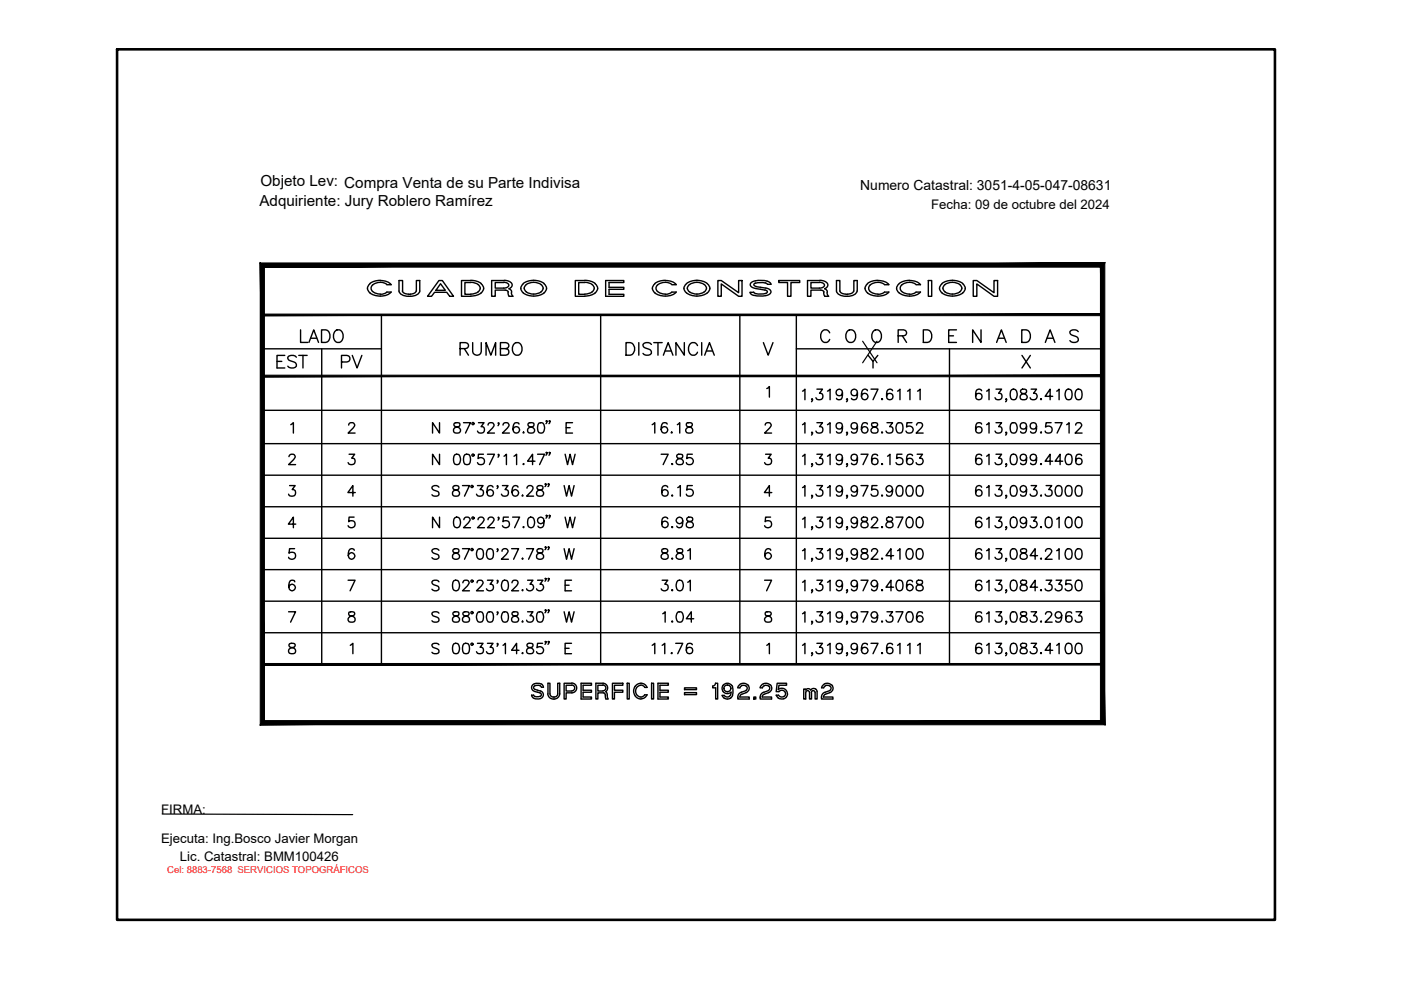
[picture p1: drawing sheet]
<svg xmlns="http://www.w3.org/2000/svg" width="297mm" height="210mm" viewBox="0 0 297 210" stroke-linecap="round" stroke-linejoin="round" font-family="sans-serif">
<!-- layer: 0 -->
<path d="M24.8 10.5h245.5v184.5h-245.5z" fill="none" stroke="#000" stroke-width=".55"/>
<!-- layer: CVL_CUADCON_TIT -->
<path d="M182.9 72.3l3 4.6M185.9 72.3l-3 4.6M34.4 172.6l40.4 .1" fill="none" stroke="#000" stroke-width=".25"/>
<!-- layer: CVL_CUADCON -->
<g fill="#000" stroke="#000" stroke-width=".21">
<path d="M55.2 55.8l.9 .8 178.1-.8zM56.1 56.6l178.1-.8-.9 .8zM233.3 56.6l.9 97.1v-97.9zM233.3 56.6l.9 97.1-.9-.9zM55.2 153.7h179l-.9-.9zM56.1 152.8h177.2l-178.1 .9zM55.2 55.8v97.9l.9-.9zM55.2 55.8l.9 .8v96.2z"/>
<path d="M55.6 66.6v.3l178.2-.3zM55.6 66.9l178.2-.3v.3z"/>
<path d="M55.6 79.5v.4l178.2-.4zM55.6 79.9l178.2-.4v.4z"/>
<path d="M55.6 140.7v.3l178.2-.3zM55.6 141l178.2-.3v.3z"/>
</g>
<!-- layer: CVL_CUADCON_TIT -->
<g fill="none" stroke="#000" stroke-width=".3">
<path d="M161.9 72.6l1 2.7 1-2.7M184.1 75.4l1 1.2v1.4M186.1 75.4l-1 1.2M216.7 75.4l1.8 2.6M218.5 75.4l-1.8 2.6M112.7 147.4h.4M113.1 147.4l.3 .3M113.3 146.6l1.2 .3M113.5 146.2l.5 .1a1.1 1.1 0 0 1 1.2 1 1.32 1.32 0 0 1-1.2 .9 1.32 1.32 0 0 1-1.3-.8M114.5 146.9l.3 .3-.2 .4M114.5 145.4l.3 .3M114.5 145.4l-.6-.1a.62 .62 0 0 0-.8 .5l.3 .4"/>
<path d="M114.6 147.6l-.6 .1-.6-.1M114.7 145a1.24 1.24 0 0 0-1.3-.1 1.24 1.24 0 0 0-.6 1.1l.5 .6M114.7 145l.3 .2 .2 .5M114.8 145.7h.4M116.1 147.1a1.28 1.28 0 0 0 1.3 1.1 1.28 1.28 0 0 0 1.3-1.1v-2.2h-.4v2.2M116.2 147.1v-2.2h.4v2.2M116.6 147.1a.84 .84 0 0 0 .8 .7 .84 .84 0 0 0 .9-.7M121.2 145.2a.61 .61 0 0 1 .6 .7 .61 .61 0 0 1-.6 .6M121.2 144.8a1.04 1.04 0 0 1 1.1 1.1 1.04 1.04 0 0 1-1.1 1M121.3 145.3h-1.3v1.2h1.3M121.3 144.9h-1.7v3.3h.4v-1.3h1.3M123.2 144.9h2.2v.4h-1.8v1h1.8v.5h-1.8v1h1.8v.4h-2.2z"/>
<path d="M127.8 145.2a.61 .61 0 0 1 .7 .7 .61 .61 0 0 1-.7 .6M127.8 145.3h-1v1.2h1M128 146.9l.3 .2 .2 1.1M128 146.9h-1.2v1.3h-.5v-3.3h1.6a1 1 0 0 1 .9 .7 1 1 0 0 1-.4 1.1l.3 .4 .2 1.1h-.4M129.9 144.9h2.2v.4h-1.8v1h1.8v.5h-1.8v1.4h-.4zM133 144.9h.4v3.3h-.4zM134.9 147.2a.98 .98 0 0 0 1.8 .1h.5M135.9 145.3a1.26 1.26 0 0 0-1 1.9M135.9 145.2l.5 .2 .3 .3M136.7 145.8h.5M137.2 145.7a1.53 1.53 0 0 0-2.1-.6 1.53 1.53 0 0 0-.6 2.2 1.5 1.5 0 0 0 1.4 .9M137.2 147.3a1.33 1.33 0 0 1-1.3 .9"/>
<path d="M138.1 144.9h.5v3.3h-.5zM139.5 144.9h2.2v.4h-1.8v1h1.8v.5h-1.8v1h1.8v.4h-2.2zM145.1 145.8h2.6v.4h-2.6zM145.1 146.9h2.6v.4h-2.6zM151.7 144.8l-.2 .5-.4 .2M151.7 144.9h.5v3.3h-.5v-2.4h-.6v-.3M153.1 147.4l.4 .6 .7 .2M153.1 147.4h.5M153.3 146.6a1.16 1.16 0 0 0 1.7 .2l-.2 .6M153.5 146a.71 .71 0 0 0 .8 .6M153.5 145.9v.1M153.5 147.4a.83 .83 0 0 0 1.1 .3"/>
<path d="M154.2 145.2a.7 .7 0 0 0-.7 .7M154.2 145.3h.1M154.3 145.2a.7 .7 0 0 1 .7 .7M154.8 147.4l-.2 .3M154.9 148l-.7 .2M155 146a.7 .7 0 0 1-.7 .6M155 145.9v.1M155.1 145.3a1.11 1.11 0 0 0-1.5-.3 1.11 1.11 0 0 0-.3 1.6M155.2 145.3l.1 .3M155.3 145.7a2.37 2.37 0 0 1-.4 2.3M158.2 146.4a1.82 1.82 0 0 0-1.7 1l-.1 .8h2.4v-.4h-1.9l.1-.5 1.2-.4M158.2 145.5l.2 .5-.3 .4"/>
<path d="M158.5 145.2a1.25 1.25 0 0 0-2.1 .6h.5l.2-.3 .4-.2 .7 .2M158.5 145.2a.99 .99 0 0 1-.3 1.6M159.8 147.8h.4v.4h-.4zM161.9 146.8a1.21 1.21 0 0 0-.7 1.4h2.4v-.4h-2l.4-.6M162.9 146.4l-.9 .4M163 146.9l-1 .3M163 145.5l-.7-.2-.4 .2-.2 .3h-.5M163 145.5l.2 .5-.3 .4M163.3 145.2a1.27 1.27 0 0 0-2.1 .6M163.3 145.2a.99 .99 0 0 1-.3 1.6M164.6 147.4h.4M164.6 147.4l.4 .6"/>
<path d="M165 146.2a1.16 1.16 0 0 1 1.3-.2 1.16 1.16 0 0 1 .6 1.1M165 146.2l.2-.9h1.6v-.4h-2l-.2 1.7h.6a.77 .77 0 0 1 1.1 0 .77 .77 0 0 1-.1 1.2 .77 .77 0 0 1-1.1-.4M167 147.1a1.23 1.23 0 0 1-2 .9M170.8 146.8a.4 .4 0 0 1 .4-.4 .4 .4 0 0 1 .4 .4M171.6 146.9v1.3h.5v-1.3M172 146.8a.4 .4 0 0 1 .4-.4 .4 .4 0 0 1 .4 .4M173.2 146.6a.72 .72 0 0 0-.5-.6 .72 .72 0 0 0-.8 .3l-.5-.3-.6 .3v-.2h-.4v2.1h.4v-1.3M173.2 146.6v1.6h-.4v-1.3M174.9 145a1.29 1.29 0 0 1 1.4 .2M174.9 145l-.4 .3-.3 .5h.5l.1-.3 .5-.2 .7 .2M175.9 146.4a1.82 1.82 0 0 0-1.7 1v.8h2.4v-.4h-2l.2-.5 1.2-.4M176 145.5l.2 .5-.3 .4"/>
<path d="M176.3 145.2a.99 .99 0 0 1-.3 1.6"/>
</g>
<!-- layer: CVL_CUADCON_LIN -->
<g fill="none" stroke="#000" stroke-width=".3">
<path d="M55.6 74h25.3M68.2 74v66.8M80.9 66.8v74M127.4 66.8v74M156.9 66.8v74M168.8 74h65M168.8 66.8v74M201.3 74v66.8M55.6 87h178.2M55.6 94.1h178.2M55.6 100.8h178.2M55.6 107.4h178.2"/>
<path d="M55.6 114.1h178.2M55.6 120.8h178.2M55.6 127.5h178.2M55.6 134.2h178.2M55.6 140.8h178.2"/>
</g>
<!-- layer: CVL_CUADCON_TX -->
<g fill="none" stroke="#000" stroke-width=".3">
<path d="M61.3 96.8l.1-.3a.77 .77 0 0 1 1-.1 .51 .51 0 0 1 .1 .8l-1.3 1.3h1.5M61.7 90l.5-.4v2.2M73.9 90.1l.1-.3a.77 .77 0 0 1 1-.1 .51 .51 0 0 1 .1 .8l-1.3 1.3h1.5M74 96.3h1.2l-.6 .9a.7 .7 0 0 1 .7 .8 .7 .7 0 0 1-.9 .5l-.4-.1-.2-.3M93.2 89.6v2.2l-1.5-2.2v2.2M93.2 96.3v2.2l-1.5-2.2v2.2M96.4 89.7a.45 .45 0 0 0 .2 .8 .81 .81 0 0 1 .9 .3 .81 .81 0 0 1-.1 .9 .91 .91 0 0 1-1.2-.3 .84 .84 0 0 1 1-.9 .5 .5 0 0 0 .2-.8zM96.4 96.4a.74 .74 0 0 1 1.1 .3 1.11 1.11 0 0 1-.7 1.8 .98 .98 0 0 1-.6-1.3zM98.3 89.6h1.5l-1.1 2.2M98.6 96.4a.8 .8 0 0 1 1.1 .3 2.02 2.02 0 0 1-.2 1.7 .8 .8 0 0 1-1.1-.3 2.02 2.02 0 0 1 .2-1.7zM101.4 89.6h1.2l-.6 .9a.7 .7 0 0 1 .7 .8 .7 .7 0 0 1-.9 .5l-.4-.1-.2-.3M102.5 96.3h-1.1v.9a.78 .78 0 0 1 1.1 .1 .78 .78 0 0 1-.1 1.1 .78 .78 0 0 1-1.2-.3"/>
<path d="M103.3 96.3h1.5l-1 2.2M103.5 90.1l.1-.3a.77 .77 0 0 1 .9-.1 .51 .51 0 0 1 .1 .8l-1.3 1.3h1.5M105.7 89.8v-.2l.1 .3-.2 .4M105.7 96.5v-.2l.1 .3-.2 .3M106.7 90.1v-.3a.77 .77 0 0 1 1-.1 .51 .51 0 0 1 .1 .8l-1.3 1.3h1.5M106.9 96.7l.5-.4v2.2M109 96.7l.5-.4v2.2M110 89.9a.68 .68 0 0 0-.9-.2 1.3 1.3 0 0 0 .3 2.1 .69 .69 0 0 0 .7-.6 .69 .69 0 0 0-.6-.8 .69 .69 0 0 0-.7 .7M110.9 91.7l.1-.1 .1 .1zM110.9 98.4l.1-.1 .1 .1zM112.1 89.7a.45 .45 0 0 0 .2 .8 .81 .81 0 0 1 .9 .3 .81 .81 0 0 1-.1 .9 .91 .91 0 0 1-1.2-.3 .84 .84 0 0 1 1-.9 .5 .5 0 0 0 .2-.8zM113.4 97.8h-1.5l1-1.5v2.2"/>
<path d="M114 96.3h1.5l-1.1 2.2M114.3 89.7a.74 .74 0 0 1 1 .3 1.11 1.11 0 0 1-.7 1.8 .98 .98 0 0 1-.6-1.2zM116 89.3l-.1 .1-.1-.1h.2l-.2 .5M116 96l-.1 .1-.1-.1h.2l-.2 .5M116.6 89.3l-.1 .1-.1-.1h.2l-.2 .5M116.6 96l-.1 .1-.1-.1h.2l-.2 .5M119.8 96.3l.5 2.2 .6-2.2 .5 2.2 .5-2.2M120 90.7h.9M121.4 89.6h-1.4v2.2h1.4M162.2 90.1l.1-.3a.77 .77 0 0 1 1-.1 .51 .51 0 0 1 .1 .8l-1.3 1.3h1.5M162.3 96.3h1.2l-.6 .9a.7 .7 0 0 1 .7 .8 .7 .7 0 0 1-.9 .5l-.4-.1-.2-.3M162.6 82.4l.5-.4v2.2"/>
<path d="M170.2 82.9l.5-.4v2.3M170.2 90l.5-.4v2.2M170.2 96.7l.5-.4v2.2M172.3 84.7h-.2v-.2l.2 .2-.2 .5M172.3 91.7h-.2v-.1l.2 .1-.2 .5M172.3 98.4h-.2v-.1l.2 .1-.2 .5M173.2 82.5h1.2l-.6 .9a.7 .7 0 0 1 .7 .8 .7 .7 0 0 1-1 .6l-.3-.1-.2-.4M173.2 89.6h1.2l-.6 .9a.7 .7 0 0 1 .7 .8 .7 .7 0 0 1-1 .5l-.3-.1-.2-.3M173.2 96.3h1.2l-.6 .9a.7 .7 0 0 1 .7 .8 .7 .7 0 0 1-1 .5l-.3-.1-.2-.3M175.4 82.9l.6-.4v2.3M175.4 90l.6-.4v2.2M175.4 96.7l.6-.4v2.2"/>
<path d="M178.6 83.3a.68 .68 0 0 1-.9 .5 .68 .68 0 0 1-.3-1.1 .68 .68 0 0 1 1.1 .1 2.23 2.23 0 0 1-.2 1.9 .72 .72 0 0 1-1-.2M178.6 90.3a.68 .68 0 0 1-.9 .6 .68 .68 0 0 1-.3-1.1 .68 .68 0 0 1 1.1 .1 2.23 2.23 0 0 1-.2 1.8 .72 .72 0 0 1-1-.2M178.6 97a.68 .68 0 0 1-.9 .6 .68 .68 0 0 1-.3-1.1 .68 .68 0 0 1 1.1 .1 2.23 2.23 0 0 1-.2 1.8 .72 .72 0 0 1-1-.2M179.7 84.7h-.2l.1-.2 .1 .2-.2 .5M179.7 91.7h-.2l.1-.1 .1 .1-.2 .5M179.7 98.4h-.2l.1-.1 .1 .1-.2 .5M181.8 83.3a.68 .68 0 0 1-1 .5 .68 .68 0 0 1-.2-1.1 .68 .68 0 0 1 1.1 .1 2.23 2.23 0 0 1-.2 1.9 .72 .72 0 0 1-1-.2M181.8 90.3a.68 .68 0 0 1-1 .6 .68 .68 0 0 1-.2-1.1 .68 .68 0 0 1 1.1 .1 2.23 2.23 0 0 1-.2 1.8 .72 .72 0 0 1-1-.2M181.8 97a.68 .68 0 0 1-1 .6 .68 .68 0 0 1-.2-1.1 .68 .68 0 0 1 1.1 .1 2.23 2.23 0 0 1-.2 1.8 .72 .72 0 0 1-1-.2M182.6 96.3h1.4l-1 2.2M183.9 82.8a.6 .6 0 0 0-.9-.2 1.3 1.3 0 0 0 .3 2.2 .69 .69 0 0 0 .7-.7 .69 .69 0 0 0-.6-.7 .69 .69 0 0 0-.8 .6M183.9 89.9a.68 .68 0 0 0-.9-.2 1.3 1.3 0 0 0 .3 2.1 .69 .69 0 0 0 .7-.6 .69 .69 0 0 0-.6-.8 .69 .69 0 0 0-.8 .7"/>
<path d="M184.7 82.5h1.5l-1.1 2.3M184.9 89.7a.5 .5 0 0 0 .2 .8 .79 .79 0 0 1 .9 .3 .79 .79 0 0 1-.1 .9 .94 .94 0 0 1-1.2-.3 .9 .9 0 0 1 1-.9 .45 .45 0 0 0 .2-.8zM186.1 96.6a.66 .66 0 0 0-.7-.3 .66 .66 0 0 0-.5 .4 1.73 1.73 0 0 0 .2 1.7 .68 .68 0 0 0 1-.3 .68 .68 0 0 0-.4-.9 .68 .68 0 0 0-.9 .6M187 84.5l.1 .2-.1 .1zM187 91.6l.1 .1-.1 .1zM187 98.3l.1 .1-.1 .1zM188.1 89.6h1.1l-.6 .9a.7 .7 0 0 1 .7 .8 .7 .7 0 0 1-.9 .5l-.3-.1-.3-.3M188.2 96.7l.5-.4v2.2M189.2 82.8a.64 .64 0 0 0-.6-.3 .64 .64 0 0 0-.5 .4 1.78 1.78 0 0 0 .2 1.8 .68 .68 0 0 0 1-.3 .68 .68 0 0 0-.5-1 .68 .68 0 0 0-.8 .6M190.3 82.9l.5-.4v2.3M190.3 89.7a.76 .76 0 0 1 1.1 .3 2.02 2.02 0 0 1-.3 1.7 .74 .74 0 0 1-1-.3 1.69 1.69 0 0 1 .2-1.7zM191.2 96.3h-1l-.1 .9a.78 .78 0 0 1 1.2 .1 .78 .78 0 0 1-.2 1.1 .78 .78 0 0 1-1.1-.3"/>
<path d="M192.4 82.9l.5-.4v2.3M193.4 89.6h-1.1l-.1 1a.8 .8 0 0 1 1.2 0 .8 .8 0 0 1-.2 1.2 .8 .8 0 0 1-1.1-.4M193.5 96.6a.66 .66 0 0 0-.7-.3 .66 .66 0 0 0-.5 .4 1.73 1.73 0 0 0 .2 1.7 .7 .7 0 0 0 1-.3 .7 .7 0 0 0-.4-.9 .7 .7 0 0 0-.9 .6M194.3 90.1l.2-.4a.77 .77 0 0 1 1 .1 .72 .72 0 0 1-.2 1l-1.1 1h1.5M194.5 96.3h1.1l-.6 .9a.71 .71 0 0 1 .7 .8 .71 .71 0 0 1-1 .5l-.2-.1-.3-.3M194.5 82.9l.6-.4v2.3M208.1 82.8a.64 .64 0 0 0-.6-.3 .64 .64 0 0 0-.6 .4 1.78 1.78 0 0 0 .3 1.8 .68 .68 0 0 0 1-.3 .68 .68 0 0 0-.5-1 .68 .68 0 0 0-.8 .6M208.1 89.9a.66 .66 0 0 0-.6-.3 .66 .66 0 0 0-.6 .4 1.73 1.73 0 0 0 .3 1.7 .68 .68 0 0 0 1-.2 .68 .68 0 0 0-.5-1 .68 .68 0 0 0-.8 .6M208.1 96.6a.66 .66 0 0 0-.6-.3 .66 .66 0 0 0-.6 .4 1.73 1.73 0 0 0 .3 1.7 .68 .68 0 0 0 1-.3 .68 .68 0 0 0-.5-.9 .68 .68 0 0 0-.8 .6M209.2 82.9l.5-.4v2.3M209.2 90l.5-.4v2.2M209.2 96.7l.5-.4v2.2"/>
<path d="M211.2 82.5h1.2l-.7 .9a.7 .7 0 0 1 .8 .8 .7 .7 0 0 1-1 .6l-.3-.1-.2-.4M211.2 89.6h1.2l-.7 .9a.7 .7 0 0 1 .8 .8 .7 .7 0 0 1-1 .5l-.3-.1-.2-.3M211.2 96.3h1.2l-.7 .9a.7 .7 0 0 1 .8 .8 .7 .7 0 0 1-1 .5l-.3-.1-.2-.3M213.4 84.7h-.2l.1-.2 .1 .2-.2 .5M213.4 91.7h-.2l.1-.1 .1 .1-.2 .5M213.4 98.4h-.2l.1-.1 .1 .1-.2 .5M214.5 82.6a.69 .69 0 0 1 1 .3 1.75 1.75 0 0 1-.2 1.8 .76 .76 0 0 1-1-.4 2.02 2.02 0 0 1 .2-1.7zM214.5 89.7a.74 .74 0 0 1 1 .3 1.11 1.11 0 0 1-.7 1.8 .98 .98 0 0 1-.6-1.2zM214.5 96.4a.74 .74 0 0 1 1 .3 1.11 1.11 0 0 1-.7 1.8 .98 .98 0 0 1-.6-1.3zM216.5 82.6a.45 .45 0 0 0 .2 .8 .81 .81 0 0 1 .9 .3 .81 .81 0 0 1 0 1 .91 .91 0 0 1-1.3-.4 .84 .84 0 0 1 1.1-.9 .5 .5 0 0 0 .2-.8l-.4-.1zM217.6 90.3a.68 .68 0 0 1-.9 .6 .68 .68 0 0 1-.2-1.1 .68 .68 0 0 1 1.1 .1 2.23 2.23 0 0 1-.2 1.8 .72 .72 0 0 1-1-.2M217.6 97a.68 .68 0 0 1-.9 .6 .68 .68 0 0 1-.2-1.1 .68 .68 0 0 1 1.1 .1 2.23 2.23 0 0 1-.2 1.8 .72 .72 0 0 1-1-.2"/>
<path d="M218.6 82.5h1.2l-.7 .9a.71 .71 0 0 1 .8 .8 .71 .71 0 0 1-1 .6l-.3-.1-.2-.4M219.8 90.3a.68 .68 0 0 1-1 .6 .68 .68 0 0 1-.2-1.1 .68 .68 0 0 1 1.1 .1 2.23 2.23 0 0 1-.2 1.8 .72 .72 0 0 1-1-.2M219.8 97a.68 .68 0 0 1-1 .6 .68 .68 0 0 1-.2-1.1 .68 .68 0 0 1 1.1 .1 2.23 2.23 0 0 1-.2 1.8 .72 .72 0 0 1-1-.2M220.6 84.7l.1-.2 .1 .2zM220.7 91.6v.2l-.1-.1zM220.7 98.3v.2l-.1-.1zM222.9 89.6h-1.1l-.1 1a.79 .79 0 0 1 1.2-.1 .79 .79 0 0 1-.2 1.2 .79 .79 0 0 1-1.1-.3M223.2 84h-1.6l1-1.5v2.3M223.2 97.8h-1.6l1-1.5v2.2M223.7 89.6h1.5l-1.1 2.2M224 82.9l.6-.4v2.3M225.3 97.8h-1.6l1.1-1.5v2.2"/>
<path d="M226.2 82.6a.7 .7 0 0 1 1 .3 2.09 2.09 0 0 1-.2 1.8 .74 .74 0 0 1-1.1-.4 1.69 1.69 0 0 1 .3-1.7zM226.2 90l.5-.4v2.2M226.2 96.4a.76 .76 0 0 1 1 .3 2.02 2.02 0 0 1-.2 1.7 .74 .74 0 0 1-1.1-.3 1.69 1.69 0 0 1 .3-1.7zM228.1 90.1v-.3a.77 .77 0 0 1 1-.1 .51 .51 0 0 1 .1 .8l-1.3 1.3h1.5M228.3 82.6a.7 .7 0 0 1 1 .3 2.09 2.09 0 0 1-.2 1.8 .74 .74 0 0 1-1-.4 1.69 1.69 0 0 1 .2-1.7zM229.3 96.6a.66 .66 0 0 0-.6-.3 .66 .66 0 0 0-.6 .4 1.73 1.73 0 0 0 .3 1.7 .68 .68 0 0 0 1-.3 .68 .68 0 0 0-.5-.9 .68 .68 0 0 0-.8 .6M61.4 103h1.2l-.7 .8a.72 .72 0 0 1 .8 .8 .72 .72 0 0 1-1 .6l-.3-.1-.2-.3M62.5 116.3h-1.1l-.1 1a.79 .79 0 0 1 1.2 0 .79 .79 0 0 1-.2 1.1 .79 .79 0 0 1-1.1-.2M62.7 111.1h-1.6l1.1-1.5v2.3M75.1 109.6h-1.1l-.1 1a.78 .78 0 0 1 1.2 0 .78 .78 0 0 1-.2 1.2 .78 .78 0 0 1-1.1-.3M75.1 116.7a.6 .6 0 0 0-.9-.2 1.26 1.26 0 0 0 .4 2.1 .69 .69 0 0 0 .6-.7 .69 .69 0 0 0-.6-.7 .69 .69 0 0 0-.8 .6M75.3 104.4h-1.5l1-1.4v2.2"/>
<path d="M93.1 103.3a.83 .83 0 0 0-.8-.4 .83 .83 0 0 0-.7 .6l.4 .4 .9 .3a.56 .56 0 0 1 0 .9 1.12 1.12 0 0 1-1.3-.2M93.1 116.7a.83 .83 0 0 0-.8-.4 .83 .83 0 0 0-.7 .6l.2 .3 .8 .3a.52 .52 0 0 1 .5 .4 .52 .52 0 0 1-.2 .5 .97 .97 0 0 1-1.3-.2M93.2 109.6v2.3l-1.5-2.3v2.3M96.2 103.1l-.2 .4 .4 .3a.94 .94 0 0 1 1 1 .75 .75 0 0 1-1 .4 .75 .75 0 0 1-.4-1l.2-.2 .8-.2a.45 .45 0 0 0 .2-.7l-.3-.1zM96.2 116.5l-.2 .4 .4 .3a.94 .94 0 0 1 1 1 .75 .75 0 0 1-1 .4 .75 .75 0 0 1-.4-1l.2-.2 .8-.2a.45 .45 0 0 0 .2-.7l-.3-.2zM96.4 109.8a.69 .69 0 0 1 1.1 .3 1.14 1.14 0 0 1-.7 1.8 .98 .98 0 0 1-.6-1.3zM98.1 103h1.4l-1 2.2M98.1 116.3h1.4l-1 2.3M98.4 110.2l.4-.6 .7 .2a.46 .46 0 0 1 0 .7l-1.2 1.4h1.5M101.2 103h1.2l-.6 .8a.72 .72 0 0 1 .7 .8 .72 .72 0 0 1-.9 .6l-.4-.1-.2-.3M101.4 110.2v-.3a.71 .71 0 0 1 1-.1 .46 .46 0 0 1 .1 .7l-1.3 1.4h1.5M101.4 116.5a.7 .7 0 0 1 1 .3 2.02 2.02 0 0 1-.2 1.6 .69 .69 0 0 1-1.1-.2 1.69 1.69 0 0 1 .3-1.7z"/>
<path d="M103.5 110.2l.1-.3a.71 .71 0 0 1 .9-.1 .46 .46 0 0 1 .1 .7l-1.3 1.4h1.5M103.5 116.5a.7 .7 0 0 1 1 .3 2.02 2.02 0 0 1-.2 1.6 .69 .69 0 0 1-1-.2 1.69 1.69 0 0 1 .2-1.7zM104.5 103.3a.64 .64 0 0 0-.6-.4 .64 .64 0 0 0-.6 .5 1.85 1.85 0 0 0 .3 1.7 .69 .69 0 0 0 1-.3 .69 .69 0 0 0-.5-.9 .69 .69 0 0 0-.8 .5M105.5 103.2v-.2l.1 .3-.2 .3M105.5 116.5v-.2l.1 .4-.2 .3M105.7 109.9v-.3l.1 .4-.2 .3M106.4 116.9l.1-.4a.71 .71 0 0 1 1 0 .46 .46 0 0 1 .1 .7l-1.3 1.4h1.5M106.5 103h1.2l-.6 .8a.72 .72 0 0 1 .7 .8 .72 .72 0 0 1-.9 .6l-.4-.1-.2-.3M107.8 109.6h-1.1v1a.78 .78 0 0 1 1.1 0 .78 .78 0 0 1-.1 1.2 .78 .78 0 0 1-1.2-.3M108.5 116.3h1.5l-1.1 2.3M108.7 109.6h1.5l-1.1 2.3M109.8 103.3a.6 .6 0 0 0-.9-.2 1.32 1.32 0 0 0 .3 2.1 .69 .69 0 0 0 .7-.6 .69 .69 0 0 0-.6-.8 .69 .69 0 0 0-.7 .6"/>
<path d="M110.7 105.1l.1-.1 .1 .1zM110.7 118.4h.2l-.1 .2zM110.9 111.8h.2l-.1 .1zM111.6 116.3h1.5l-1 2.3M111.7 103.5l.2-.4a.71 .71 0 0 1 1 .1 .78 .78 0 0 1-.2 .9l-1.1 1.1h1.5M112.2 109.8a.69 .69 0 0 1 1 .3 1.14 1.14 0 0 1-.7 1.8 .98 .98 0 0 1-.6-1.3zM114 103.1l-.2 .4 .4 .3a.94 .94 0 0 1 1 1 .75 .75 0 0 1-.9 .4 .75 .75 0 0 1-.5-1l.3-.2 .7-.2a.45 .45 0 0 0 .2-.7l-.3-.1zM114 116.5l-.2 .4 .4 .3a.94 .94 0 0 1 1 1 .75 .75 0 0 1-.9 .4 .75 .75 0 0 1-.5-1l.3-.2 .7-.2a.45 .45 0 0 0 .2-.7l-.3-.2zM115.3 110.4a.68 .68 0 0 1-.9 .5 .68 .68 0 0 1-.3-1 .68 .68 0 0 1 1.1 .1 2.16 2.16 0 0 1-.2 1.8 .64 .64 0 0 1-.9-.3M115.8 102.7h-.3l.2-.2 .1 .2-.3 .5M115.8 116h-.3l.2-.1 .1 .1-.3 .5M116 109.3h-.2l.1-.1 .1 .1-.2 .6"/>
<path d="M116.4 102.7h-.2l.1-.2 .1 .2-.2 .5M116.4 116h-.2l.1-.1 .1 .1-.2 .5M116.6 109.3h-.2l.1-.1 .1 .1-.2 .6M119.6 103l.5 2.2 .6-2.2 .5 2.2 .5-2.2M119.6 116.3l.5 2.3 .6-2.3 .5 2.3 .5-2.3M119.8 109.6l.5 2.3 .6-2.3 .5 2.3 .5-2.3M140.4 116.5a.45 .45 0 0 0 .2 .7 .9 .9 0 0 1 1.1 1 .78 .78 0 0 1-.9 .4 .78 .78 0 0 1-.6-.8 1.32 1.32 0 0 1 1.2-.7l.2-.4a.81 .81 0 0 0-1.2-.2zM142.4 118.4h.2l-.1 .2zM143.6 116.5l-.1 .4 .3 .3a.94 .94 0 0 1 1.1 1 .8 .8 0 0 1-.9 .4 .8 .8 0 0 1-.6-.8 1.09 1.09 0 0 1 1.1-.6 .45 .45 0 0 0 .2-.7l-.4-.2zM145.8 116.8l.6-.5v2.3M163.4 109.6h-1.1l-.1 1a.78 .78 0 0 1 1.2 0 .78 .78 0 0 1-.2 1.2 .78 .78 0 0 1-1.1-.3M163.4 116.7a.6 .6 0 0 0-.9-.2 1.26 1.26 0 0 0 .4 2.1 .69 .69 0 0 0 .6-.7 .69 .69 0 0 0-.6-.7 .69 .69 0 0 0-.7 .6"/>
<path d="M163.6 104.4h-1.5l1-1.4v2.2M170.2 103.4l.5-.4v2.2M170.2 110.1l.5-.5v2.3M170.2 116.8l.5-.5v2.3M172.3 105.1h-.2v-.1l.2 .1-.2 .5M172.3 111.8l-.2 .1v-.1h.2l-.2 .5M172.3 118.4l-.2 .2v-.2h.2l-.2 .6M173.2 103h1.2l-.6 .8a.72 .72 0 0 1 .7 .8 .72 .72 0 0 1-1 .6l-.3-.1-.2-.3M173.2 109.6h1.2l-.6 .9a.75 .75 0 0 1 .6 1.1 .75 .75 0 0 1-1.3 .1l-.1-.2M173.2 116.3h1.2l-.6 .9a.75 .75 0 0 1 .6 1.1 .75 .75 0 0 1-1.3 .1l-.1-.2M175.4 103.4l.6-.4v2.2M175.4 110.1l.6-.5v2.3"/>
<path d="M175.4 116.8l.6-.5v2.3M178.6 103.7a.68 .68 0 0 1-.9 .6 .68 .68 0 0 1-.3-1.1 .68 .68 0 0 1 1.1 .1 2.29 2.29 0 0 1-.2 1.8 .72 .72 0 0 1-1-.2M178.6 110.4a.68 .68 0 0 1-.9 .5 .68 .68 0 0 1-.3-1 .68 .68 0 0 1 1.1 .1 2.16 2.16 0 0 1-.2 1.8 .64 .64 0 0 1-1-.3M178.6 117.1a.68 .68 0 0 1-.9 .5 .68 .68 0 0 1-.3-1.1 .68 .68 0 0 1 1.1 .2 2.16 2.16 0 0 1-.2 1.7 .64 .64 0 0 1-1-.2M179.7 105.1h-.2l.1-.1 .1 .1-.2 .5M179.7 111.8l-.1 .1-.1-.1h.2l-.2 .5M179.7 118.4l-.1 .2-.1-.2h.2l-.2 .6M181.8 103.7a.68 .68 0 0 1-1 .6 .68 .68 0 0 1-.2-1.1 .68 .68 0 0 1 1.1 .1 2.29 2.29 0 0 1-.2 1.8 .72 .72 0 0 1-1-.2M181.8 110.4a.68 .68 0 0 1-1 .5 .68 .68 0 0 1-.2-1 .68 .68 0 0 1 1.1 .1 2.16 2.16 0 0 1-.2 1.8 .64 .64 0 0 1-1-.3M181.8 117.1a.68 .68 0 0 1-1 .5 .68 .68 0 0 1-.2-1.1 .68 .68 0 0 1 1.1 .2 2.16 2.16 0 0 1-.2 1.7 .64 .64 0 0 1-1-.2M182.6 103h1.4l-1 2.2M182.8 109.8l-.2 .4 .4 .3a.94 .94 0 0 1 1 1 .75 .75 0 0 1-.9 .4 .75 .75 0 0 1-.5-1l.3-.2 .7-.2a.45 .45 0 0 0 .2-.7l-.3-.2z"/>
<path d="M182.8 116.5l-.2 .4 .4 .3a.94 .94 0 0 1 1 1 .75 .75 0 0 1-.9 .4 .75 .75 0 0 1-.5-1l.3-.2 .7-.2a.45 .45 0 0 0 .2-.7l-.3-.2zM184.8 110.2l.1-.3a.71 .71 0 0 1 1-.1 .46 .46 0 0 1 0 .7l-1.2 1.4h1.5M184.8 116.9l.1-.4a.71 .71 0 0 1 1 0 .46 .46 0 0 1 0 .7l-1.2 1.4h1.5M185.9 103h-1l-.1 .9a.78 .78 0 0 1 1.2 0 .78 .78 0 0 1-.2 1.2 .78 .78 0 0 1-1.1-.3M186.9 111.8h.2l-.1 .1zM187 105l.1 .1-.1 .1zM187 118.4h.1l-.1 .2zM188.1 109.8a.45 .45 0 0 0 .2 .7 .9 .9 0 0 1 1 1 .78 .78 0 0 1-.9 .4 .78 .78 0 0 1-.6-.8 1.32 1.32 0 0 1 1.3-.7l.1-.4a.81 .81 0 0 0-1.1-.2zM189.2 103.7a.7 .7 0 0 1-.9 .7 .7 .7 0 0 1-.3-1.1 .7 .7 0 0 1 1.1 0 1.91 1.91 0 0 1-.2 1.8 .68 .68 0 0 1-.9-.2M189.5 117.8h-1.7l1.1-1.5v2.3M190 109.6h1.4l-1 2.3M190.3 103.1a.7 .7 0 0 1 1.1 .3 2.14 2.14 0 0 1-.3 1.7 .74 .74 0 0 1-1-.3 1.69 1.69 0 0 1 .2-1.7z"/>
<path d="M190.3 116.8l.5-.5v2.3M192.4 103.1a.7 .7 0 0 1 1.1 .3 1.78 1.78 0 0 1-.2 1.7 .74 .74 0 0 1-1.1-.3 1.69 1.69 0 0 1 .2-1.7zM192.4 109.8a.7 .7 0 0 1 1.1 .3 1.13 1.13 0 0 1-.8 1.8 1.4 1.4 0 0 1-.3-2.1zM192.4 116.5a.7 .7 0 0 1 1.1 .3 1.13 1.13 0 0 1-.8 1.8 1.4 1.4 0 0 1-.3-2.1zM194.5 103.1a.69 .69 0 0 1 1.1 .3 1.78 1.78 0 0 1-.2 1.7 .76 .76 0 0 1-1.1-.3 2.02 2.02 0 0 1 .2-1.7zM194.5 109.8a.69 .69 0 0 1 1.1 .3 1.14 1.14 0 0 1-.7 1.8 .98 .98 0 0 1-.7-1.3zM194.5 116.5a.69 .69 0 0 1 1.1 .3 1.14 1.14 0 0 1-.7 1.8 .98 .98 0 0 1-.7-1.3zM208.1 103.3a.64 .64 0 0 0-.6-.4 .64 .64 0 0 0-.6 .5 1.85 1.85 0 0 0 .3 1.7 .69 .69 0 0 0 1-.3 .69 .69 0 0 0-.5-.9 .69 .69 0 0 0-.8 .5M208.1 110a.64 .64 0 0 0-.6-.4 .64 .64 0 0 0-.6 .5 1.73 1.73 0 0 0 .3 1.7 .68 .68 0 0 0 1-.3 .68 .68 0 0 0-.5-1 .68 .68 0 0 0-.8 .6M208.1 116.7a.64 .64 0 0 0-.6-.4 .64 .64 0 0 0-.6 .5 1.73 1.73 0 0 0 .3 1.6 .68 .68 0 0 0 1-.2 .68 .68 0 0 0-.5-1 .68 .68 0 0 0-.8 .6M209.2 103.4l.5-.4v2.2M209.2 110.1l.5-.5v2.3"/>
<path d="M209.2 116.8l.5-.5v2.3M211.2 103h1.2l-.7 .8a.72 .72 0 0 1 .8 .8 .72 .72 0 0 1-1 .6l-.3-.1-.2-.3M211.2 109.6h1.2l-.7 .9a.75 .75 0 0 1 .7 1.1 .75 .75 0 0 1-1.3 .1l-.1-.2M211.2 116.3h1.2l-.7 .9a.75 .75 0 0 1 .7 1.1 .75 .75 0 0 1-1.3 .1l-.1-.2M213.4 105.1h-.2l.1-.1 .1 .1-.2 .5M213.4 111.8l-.1 .1-.1-.1h.2l-.2 .5M213.4 118.4l-.1 .2-.1-.2h.2l-.2 .6M214.5 103.1a.69 .69 0 0 1 1 .3 1.78 1.78 0 0 1-.2 1.7 .76 .76 0 0 1-1-.3 2.02 2.02 0 0 1 .2-1.7zM214.5 109.8a.69 .69 0 0 1 1 .3 1.14 1.14 0 0 1-.7 1.8 .98 .98 0 0 1-.6-1.3zM214.5 116.5a.69 .69 0 0 1 1 .3 1.14 1.14 0 0 1-.7 1.8 .98 .98 0 0 1-.6-1.3zM216.5 116.5l-.1 .4 .3 .3a.94 .94 0 0 1 1.1 1 .75 .75 0 0 1-1 .4 .75 .75 0 0 1-.4-1l.2-.2 .8-.2a.45 .45 0 0 0 .2-.7l-.4-.2zM217.6 103.7a.68 .68 0 0 1-.9 .6 .68 .68 0 0 1-.2-1.1 .68 .68 0 0 1 1.1 .1 2.29 2.29 0 0 1-.2 1.8 .72 .72 0 0 1-1-.2"/>
<path d="M217.6 110.4a.68 .68 0 0 1-.9 .5 .68 .68 0 0 1-.2-1 .68 .68 0 0 1 1.1 .1 2.16 2.16 0 0 1-.2 1.8 .64 .64 0 0 1-1-.3M218.6 103h1.2l-.7 .8a.76 .76 0 0 1 .7 1 .76 .76 0 0 1-1.2 .3l-.2-.3M218.6 109.6h1.2l-.7 .9a.74 .74 0 0 1 .7 1 .74 .74 0 0 1-1.2 .3l-.2-.3M220 117.8h-1.6l1.1-1.5v2.3M220.6 111.8h.2l-.1 .1zM220.6 118.4h.2l-.1 .2zM220.7 105v.2l-.1-.1zM221.7 116.9l.1-.4a.71 .71 0 0 1 1 0 .46 .46 0 0 1 .1 .7l-1.3 1.4h1.5M221.8 103h1.2l-.7 .8a.72 .72 0 0 1 .8 .8 .72 .72 0 0 1-1 .6l-.3-.1-.2-.3M221.9 109.8a.74 .74 0 0 1 1.1 .3 2.02 2.02 0 0 1-.2 1.7 .74 .74 0 0 1-1.1-.3 2.02 2.02 0 0 1 .2-1.7zM224 103.1a.7 .7 0 0 1 1.1 .3 2.14 2.14 0 0 1-.2 1.7 .74 .74 0 0 1-1.1-.3 1.69 1.69 0 0 1 .2-1.7zM224 110.1l.6-.5v2.3"/>
<path d="M224 116.8l.6-.5v2.3M226.2 103.1a.7 .7 0 0 1 1 .3 2.14 2.14 0 0 1-.2 1.7 .74 .74 0 0 1-1.1-.3 1.69 1.69 0 0 1 .3-1.7zM226.2 109.8a.7 .7 0 0 1 1 .3 2.02 2.02 0 0 1-.2 1.7 .69 .69 0 0 1-1.1-.3 1.69 1.69 0 0 1 .3-1.7zM226.2 116.5a.7 .7 0 0 1 1 .3 2.02 2.02 0 0 1-.2 1.6 .69 .69 0 0 1-1.1-.2 1.69 1.69 0 0 1 .3-1.7zM228.3 103.1a.7 .7 0 0 1 1 .3 2.14 2.14 0 0 1-.2 1.7 .74 .74 0 0 1-1-.3 1.69 1.69 0 0 1 .2-1.7zM228.3 109.8a.7 .7 0 0 1 1 .3 2.02 2.02 0 0 1-.2 1.7 .69 .69 0 0 1-1-.3 1.69 1.69 0 0 1 .2-1.7zM228.3 116.5a.7 .7 0 0 1 1 .3 2.02 2.02 0 0 1-.2 1.6 .69 .69 0 0 1-1-.2 1.69 1.69 0 0 1 .2-1.7zM61.2 129.7h1.5l-1.1 2.2M61.4 136.5a.45 .45 0 0 0 .2 .7 .79 .79 0 0 1 .9 .4 .79 .79 0 0 1 0 .9 .94 .94 0 0 1-1.3-.3 .84 .84 0 0 1 1-1 .45 .45 0 0 0 .3-.7zM62.5 123.4a.65 .65 0 0 0-.9-.3 1.29 1.29 0 0 0 .4 2.2 .69 .69 0 0 0 .6-.7 .69 .69 0 0 0-.7-.7 .69 .69 0 0 0-.7 .6M73.8 123h1.5l-1.1 2.3M74 129.8a.5 .5 0 0 0 .2 .8 .79 .79 0 0 1 .9 .3 .79 .79 0 0 1 0 .9 .94 .94 0 0 1-1.3-.3 .9 .9 0 0 1 1.1-.9 .45 .45 0 0 0 .2-.8z"/>
<path d="M74.3 136.8l.5-.4v2.2M93.1 123.4a.83 .83 0 0 0-.8-.4 .83 .83 0 0 0-.7 .6l.2 .3 .8 .3a.52 .52 0 0 1 .5 .4 .52 .52 0 0 1-.2 .5 .97 .97 0 0 1-1.3-.2M93.1 130a.86 .86 0 0 0-1.5 .2l.2 .4 1.2 .5 .1 .5a1.01 1.01 0 0 1-1.5 0M93.1 136.7a.86 .86 0 0 0-1.5 .2l.2 .3 1.2 .6 .1 .5a1.01 1.01 0 0 1-1.5 0M96.2 129.8a.45 .45 0 0 0 .2 .8 .81 .81 0 0 1 .8 .3 .81 .81 0 0 1 0 .9 .91 .91 0 0 1-1.3-.3 .84 .84 0 0 1 1.1-.9 .5 .5 0 0 0 .2-.8zM96.2 123.1a.74 .74 0 0 1 1.1 .3 1.14 1.14 0 0 1-.7 1.9 .98 .98 0 0 1-.7-1.3zM96.2 136.5a.74 .74 0 0 1 1.1 .3 1.11 1.11 0 0 1-.7 1.8 .98 .98 0 0 1-.7-1.3zM98.1 123.6l.3-.5a.75 .75 0 0 1 1.1 .3l-.4 .8-1 1.1h1.4M98.3 129.8a.45 .45 0 0 0 .2 .8 .79 .79 0 0 1 .9 .3 .79 .79 0 0 1-.1 .9 .91 .91 0 0 1-1.2-.3 .84 .84 0 0 1 1-.9 .45 .45 0 0 0 .2-.8zM98.4 136.5a.8 .8 0 0 1 1.1 .3 2.02 2.02 0 0 1-.3 1.7 .8 .8 0 0 1-1.1-.3 2.02 2.02 0 0 1 .3-1.7zM101.1 123.6l.1-.4a.77 .77 0 0 1 1-.1 .51 .51 0 0 1 .1 .8l-1.3 1.4h1.5M101.2 136.4h1.2l-.6 .8a.7 .7 0 0 1 .7 .9 .7 .7 0 0 1-.9 .5l-.4-.1-.2-.3"/>
<path d="M101.4 129.8a.76 .76 0 0 1 1 .3 2.02 2.02 0 0 1-.2 1.7 .74 .74 0 0 1-1.1-.3 1.69 1.69 0 0 1 .3-1.7zM103.3 123h1.2l-.6 .9a.75 .75 0 0 1 .6 1.1 .75 .75 0 0 1-1.2 .1l-.2-.3M103.3 136.4h1.2l-.6 .8a.7 .7 0 0 1 .7 .9 .7 .7 0 0 1-.9 .5l-.4-.1-.2-.3M103.5 129.8a.76 .76 0 0 1 1 .3 2.02 2.02 0 0 1-.2 1.7 .74 .74 0 0 1-1-.3 1.69 1.69 0 0 1 .2-1.7zM105.5 123.2v-.2l.1 .4-.2 .3M105.5 129.9v-.2l.1 .3-.2 .3M105.5 136.6v-.2l.1 .3-.2 .3M106.7 123.1a.76 .76 0 0 1 1 .3 2.02 2.02 0 0 1-.2 1.7 .69 .69 0 0 1-1.1-.3 1.78 1.78 0 0 1 .3-1.7zM106.7 129.8a.76 .76 0 0 1 1 .3 2.02 2.02 0 0 1-.2 1.7 .74 .74 0 0 1-1.1-.3 1.69 1.69 0 0 1 .3-1.7zM106.7 136.8l.5-.4v2.2M108.6 123.6l.2-.5a.77 .77 0 0 1 .9 .1 .78 .78 0 0 1-.2 1l-1 1.1h1.5M108.7 129.8a.45 .45 0 0 0 .2 .8 .81 .81 0 0 1 .9 .3 .81 .81 0 0 1-.1 .9 .91 .91 0 0 1-1.2-.3 .84 .84 0 0 1 1-.9 .5 .5 0 0 0 .2-.8z"/>
<path d="M110 137.9h-1.5l1-1.5v2.2M110.7 125.1h.2l-.1 .2zM110.7 131.8l.1-.1 .1 .1zM110.7 138.5l.1-.1 .1 .1zM111.9 123h1.1l-.6 .9a.74 .74 0 0 1 .7 1 .74 .74 0 0 1-1.2 .2l-.3-.3M111.9 129.7h1.1l-.6 .9a.71 .71 0 0 1 .7 .8 .71 .71 0 0 1-.9 .5l-.3-.1-.3-.3M111.9 136.5a.45 .45 0 0 0 .2 .7 .81 .81 0 0 1 .8 .4 .81 .81 0 0 1 0 .9 .91 .91 0 0 1-1.3-.3 .84 .84 0 0 1 1.1-1 .5 .5 0 0 0 .2-.7zM114 123h1.1l-.6 .9a.74 .74 0 0 1 .7 1 .74 .74 0 0 1-1.2 .2l-.2-.3M114.1 129.8a.74 .74 0 0 1 1 .3 1.11 1.11 0 0 1-.7 1.8 .98 .98 0 0 1-.6-1.3zM115 136.4h-1l-.2 .9a.79 .79 0 0 1 1.2 0 .79 .79 0 0 1-.1 1.2 .79 .79 0 0 1-1.1-.3M115.8 122.7l-.1 .1-.2-.1h.3l-.3 .5M115.8 129.4l-.1 .1-.2-.1h.3l-.3 .5"/>
<path d="M115.8 136.1l-.1 .1-.2-.1h.3l-.3 .5M116.4 122.7l-.1 .1-.1-.1h.2l-.2 .5M116.4 129.4l-.1 .1-.1-.1h.2l-.2 .5M116.4 136.1l-.1 .1-.1-.1h.2l-.2 .5M119.6 129.7l.5 2.2 .6-2.2 .5 2.2 .5-2.2M119.8 124.1h.9M119.8 137.5h.9M121.2 123h-1.4v2.3h1.4M121.2 136.4h-1.4v2.2h1.4M140.4 123h1.2l-.7 .9a.75 .75 0 0 1 .7 1.1 .75 .75 0 0 1-1.3 .1l-.1-.3M142.4 125.1h.2l-.1 .2zM143.7 123.1a.74 .74 0 0 1 1.1 .3 1.14 1.14 0 0 1-.8 1.9 1.41 1.41 0 0 1-.3-2.2z"/>
<path d="M145.8 123.4l.6-.4v2.3M162.1 123h1.5l-1.1 2.3M162.3 129.8a.5 .5 0 0 0 .2 .8 .79 .79 0 0 1 .9 .3 .79 .79 0 0 1 0 .9 .94 .94 0 0 1-1.3-.3 .9 .9 0 0 1 1.1-.9 .45 .45 0 0 0 .2-.8zM162.6 136.8l.5-.4v2.2M170.2 123.4l.5-.4v2.3M170.2 130.1l.5-.4v2.2M170.2 136.8l.5-.4v2.2M172.3 125.1l-.2 .2v-.2h.2l-.2 .6M172.3 131.8h-.2v-.1l.2 .1-.2 .5M172.3 138.5h-.2v-.1l.2 .1-.2 .5M173.2 123h1.2l-.6 .9a.75 .75 0 0 1 .6 1.1 .75 .75 0 0 1-1.3 .1l-.1-.3M173.2 129.7h1.2l-.6 .9a.7 .7 0 0 1 .7 .8 .7 .7 0 0 1-1 .5l-.3-.1-.2-.3"/>
<path d="M173.2 136.4h1.2l-.6 .8a.7 .7 0 0 1 .7 .9 .7 .7 0 0 1-1 .5l-.3-.1-.2-.3M175.4 123.4l.6-.4v2.3M175.4 130.1l.6-.4v2.2M175.4 136.8l.6-.4v2.2M178.6 123.8a.68 .68 0 0 1-.9 .5 .68 .68 0 0 1-.3-1.1 .68 .68 0 0 1 1.1 .2 2.16 2.16 0 0 1-.2 1.7 .64 .64 0 0 1-1-.2M178.6 130.4a.68 .68 0 0 1-.9 .6 .68 .68 0 0 1-.3-1.1 .68 .68 0 0 1 1.1 .1 2.23 2.23 0 0 1-.2 1.8 .72 .72 0 0 1-1-.2M178.6 137.1a.68 .68 0 0 1-.9 .6 .68 .68 0 0 1-.3-1.1 .68 .68 0 0 1 1.1 .1 2.23 2.23 0 0 1-.2 1.8 .72 .72 0 0 1-1-.2M179.7 125.1l-.1 .2-.1-.2h.2l-.2 .6M179.7 131.8h-.2l.1-.1 .1 .1-.2 .5M179.7 138.5h-.2l.1-.1 .1 .1-.2 .5M181.8 123.8a.68 .68 0 0 1-1 .5 .68 .68 0 0 1-.2-1.1 .68 .68 0 0 1 1.1 .2 2.16 2.16 0 0 1-.2 1.7 .64 .64 0 0 1-1-.2M181.8 130.4a.68 .68 0 0 1-1 .6 .68 .68 0 0 1-.2-1.1 .68 .68 0 0 1 1.1 .1 2.23 2.23 0 0 1-.2 1.8 .72 .72 0 0 1-1-.2"/>
<path d="M181.8 137.1a.68 .68 0 0 1-1 .6 .68 .68 0 0 1-.2-1.1 .68 .68 0 0 1 1.1 .1 2.23 2.23 0 0 1-.2 1.8 .72 .72 0 0 1-1-.2M182.6 123h1.4l-1 2.3M182.6 129.7h1.4l-1 2.2M183.9 136.7a.68 .68 0 0 0-.9-.2 1.3 1.3 0 0 0 .3 2.1 .69 .69 0 0 0 .7-.6 .69 .69 0 0 0-.6-.8 .69 .69 0 0 0-.8 .7M184.7 136.4h1.5l-1.1 2.2M186.1 123.8a.7 .7 0 0 1-1 .6 .7 .7 0 0 1-.3-1.1 .7 .7 0 0 1 1.1 .1 1.51 1.51 0 0 1-.5 1.9l-.5-.2-.1-.2M186.1 130.4a.7 .7 0 0 1-1 .7 .7 .7 0 0 1-.3-1.1 .7 .7 0 0 1 1.1 0 1.88 1.88 0 0 1-.2 1.8 .68 .68 0 0 1-.9-.2M186.9 125.1h.2l-.1 .2zM187 131.7l.1 .1-.1 .1zM187 138.4l.1 .1-.1 .1zM188.1 129.7h1.1l-.6 .9a.7 .7 0 0 1 .7 .8 .7 .7 0 0 1-.9 .5l-.3-.1-.3-.3M189.2 136.7a.66 .66 0 0 0-.6-.3 .66 .66 0 0 0-.5 .4 1.73 1.73 0 0 0 .2 1.7 .68 .68 0 0 0 1-.3 .68 .68 0 0 0-.5-.9 .68 .68 0 0 0-.8 .6"/>
<path d="M189.5 124.5h-1.7l1.1-1.5v2.3M190 129.7h1.4l-1 2.2M190.3 123.1a.76 .76 0 0 1 1.1 .3 2.02 2.02 0 0 1-.3 1.7 .69 .69 0 0 1-1-.3 1.78 1.78 0 0 1 .2-1.7zM190.3 136.8l.5-.4v2.2M192.4 129.8a.76 .76 0 0 1 1.1 .3 1.69 1.69 0 0 1-.2 1.7 .74 .74 0 0 1-1.1-.3 1.69 1.69 0 0 1 .2-1.7zM192.4 136.8l.5-.4v2.2M193.5 123.4a.68 .68 0 0 0-1-.3 1.87 1.87 0 0 0 0 2 .7 .7 0 0 0 1-.2 .7 .7 0 0 0-.4-1 .7 .7 0 0 0-.9 .6M194.5 123.1l-.2 .5 .4 .3a.94 .94 0 0 1 1 .9 .75 .75 0 0 1-1 .5 .75 .75 0 0 1-.4-1l.2-.2 .8-.2a.48 .48 0 0 0 .2-.8zM194.5 136.8l.6-.4v2.2M195.6 130a.68 .68 0 0 0-.9-.2 1.3 1.3 0 0 0 .3 2.1 .69 .69 0 0 0 .7-.6 .69 .69 0 0 0-.6-.8 .69 .69 0 0 0-.8 .7M208.1 123.4a.68 .68 0 0 0-.9-.3 1.87 1.87 0 0 0 0 2 .68 .68 0 0 0 1-.2 .68 .68 0 0 0-.5-1 .68 .68 0 0 0-.8 .6M208.1 130a.66 .66 0 0 0-.6-.3 .66 .66 0 0 0-.6 .4 1.73 1.73 0 0 0 .3 1.7 .68 .68 0 0 0 1-.3 .68 .68 0 0 0-.5-.9 .68 .68 0 0 0-.8 .6"/>
<path d="M208.1 136.7a.66 .66 0 0 0-.6-.3 .66 .66 0 0 0-.6 .4 1.73 1.73 0 0 0 .3 1.7 .68 .68 0 0 0 1-.3 .68 .68 0 0 0-.5-.9 .68 .68 0 0 0-.8 .6M209.2 123.4l.5-.4v2.3M209.2 130.1l.5-.4v2.2M209.2 136.8l.5-.4v2.2M211.2 123h1.2l-.7 .9a.75 .75 0 0 1 .7 1.1 .75 .75 0 0 1-1.3 .1l-.1-.3M211.2 129.7h1.2l-.7 .9a.7 .7 0 0 1 .8 .8 .7 .7 0 0 1-1 .5l-.3-.1-.2-.3M211.2 136.4h1.2l-.7 .8a.7 .7 0 0 1 .8 .9 .7 .7 0 0 1-1 .5l-.3-.1-.2-.3M213.4 125.1l-.1 .2-.1-.2h.2l-.2 .6M213.4 131.8h-.2l.1-.1 .1 .1-.2 .5M213.4 138.5h-.2l.1-.1 .1 .1-.2 .5M214.5 123.1a.74 .74 0 0 1 1 .3 1.14 1.14 0 0 1-.7 1.9 .98 .98 0 0 1-.6-1.3zM214.5 129.8a.74 .74 0 0 1 1 .3 1.11 1.11 0 0 1-.7 1.8 .98 .98 0 0 1-.6-1.3z"/>
<path d="M214.5 136.5a.74 .74 0 0 1 1 .3 1.11 1.11 0 0 1-.7 1.8 .98 .98 0 0 1-.6-1.3zM216.5 123.1l-.1 .5 .3 .3a.94 .94 0 0 1 1.1 .9 .75 .75 0 0 1-1 .5 .75 .75 0 0 1-.4-1l.2-.2 .8-.2a.48 .48 0 0 0 .2-.8zM216.5 129.8a.45 .45 0 0 0 .2 .8 .81 .81 0 0 1 .9 .3 .81 .81 0 0 1 0 .9 .91 .91 0 0 1-1.3-.3 .84 .84 0 0 1 1.1-.9 .5 .5 0 0 0 .2-.8zM216.5 136.5a.45 .45 0 0 0 .2 .7 .81 .81 0 0 1 .9 .4 .81 .81 0 0 1 0 .9 .91 .91 0 0 1-1.3-.3 .84 .84 0 0 1 1.1-1 .5 .5 0 0 0 .2-.7zM218.6 129.7h1.2l-.7 .9a.71 .71 0 0 1 .8 .8 .71 .71 0 0 1-1 .5l-.3-.1-.2-.3M218.6 136.4h1.2l-.7 .8a.71 .71 0 0 1 .8 .9 .71 .71 0 0 1-1 .5l-.3-.1-.2-.3M220 124.5h-1.6l1.1-1.5v2.3M220.6 125.1h.2l-.1 .2zM220.6 138.5l.1-.1 .1 .1zM220.7 131.7v.2l-.1-.1zM221.7 130.2l.1-.3a.77 .77 0 0 1 1-.1 .51 .51 0 0 1 .1 .8l-1.3 1.3h1.5M221.8 123h1.2l-.7 .9a.74 .74 0 0 1 .7 1 .74 .74 0 0 1-1.2 .2l-.2-.3"/>
<path d="M223.2 137.9h-1.6l1-1.5v2.2M223.9 123h1.2l-.6 .9a.75 .75 0 0 1 .6 1.1 .75 .75 0 0 1-1.3 .1l-.1-.3M224 136.8l.6-.4v2.2M225.1 130.4a.7 .7 0 0 1-.9 .7 .7 .7 0 0 1-.4-1.1 .7 .7 0 0 1 1.2 0 1.88 1.88 0 0 1-.2 1.8 .68 .68 0 0 1-1-.2M226.2 136.5a.76 .76 0 0 1 1 .3 2.02 2.02 0 0 1-.2 1.7 .74 .74 0 0 1-1.1-.3 1.69 1.69 0 0 1 .3-1.7zM227.1 123h-1.1l-.1 1a.78 .78 0 0 1 1.2 0 .78 .78 0 0 1-.2 1.2 .78 .78 0 0 1-1.1-.4M227.2 130a.66 .66 0 0 0-.6-.3 .66 .66 0 0 0-.6 .4 1.73 1.73 0 0 0 .2 1.7 .68 .68 0 0 0 1-.3 .68 .68 0 0 0-.4-.9 .68 .68 0 0 0-.9 .6M228.1 129.7h1.2l-.6 .9a.7 .7 0 0 1 .7 .8 .7 .7 0 0 1-.9 .5l-.4-.1-.2-.3M228.3 123.1a.76 .76 0 0 1 1 .3 2.02 2.02 0 0 1-.2 1.7 .69 .69 0 0 1-1-.3 1.78 1.78 0 0 1 .2-1.7zM228.3 136.5a.76 .76 0 0 1 1 .3 2.02 2.02 0 0 1-.2 1.7 .74 .74 0 0 1-1-.3 1.69 1.69 0 0 1 .2-1.7z"/>
<circle cx="100.3" cy="89.8" r=".23"/>
<circle cx="100.3" cy="96.5" r=".23"/>
<circle cx="100.1" cy="103.1" r=".23"/>
<circle cx="100.1" cy="116.5" r=".23"/>
<circle cx="100.3" cy="109.8" r=".23"/>
<circle cx="100.1" cy="136.6" r=".23"/>
<circle cx="100.1" cy="123.2" r=".23"/>
<circle cx="100.1" cy="129.9" r=".23"/>
</g>
<text font-size="12.3" x="78.3" y="66.3">CUADRO DE CONSTRUCCION</text>
<g font-size="6.2">
<text x="96.7" y="76.6">RUMBO</text>
<text x="131.9" y="76.6">DISTANCIA</text>
<text x="57.9" y="79.4">EST</text>
<text x="71.6" y="79.4">PV</text>
</g>
<g font-size="5.7">
<text x="62.8" y="73.7">LADO</text>
<text x="173.2" y="73.7">C O O R D E N A D A S</text>
<text x="139.3" y="99.8">7.85</text>
<text x="139.3" y="106.5">6.15</text>
<text x="139.3" y="113.2">6.98</text>
</g>
<g font-size="5.3">
<text x="137.2" y="93.1">16.18</text>
<text x="139.7" y="133">1.04</text>
<text x="137.2" y="139.7">11.76</text>
</g>
<g font-size="3.2">
<text x="55.2" y="39.5">Objeto Lev: Compra Venta de su Parte Indivisa</text>
<text x="55" y="43.7">Adquiriente: Jury Roblero Ramírez</text>
</g>
<text font-size="2.9" x="182.4" y="40.3">Numero Catastral: 3051-4-05-047-08631</text>
<g font-size="2.8">
<text x="197.4" y="44.3">Fecha: 09 de octubre del 2024</text>
<text x="34.2" y="172.6">FIRMA:</text>
<text x="34.2" y="178.7">Ejecuta: Ing.Bosco Javier Morgan</text>
<text x="38.2" y="182.5">Lic. Catastral: BMM100426</text>
</g>
<text font-size="2" fill="#f00" x="35.4" y="185">Cel: 8883-7568 SERVICIOS TOPOGRÁFICOS</text>
</svg>
